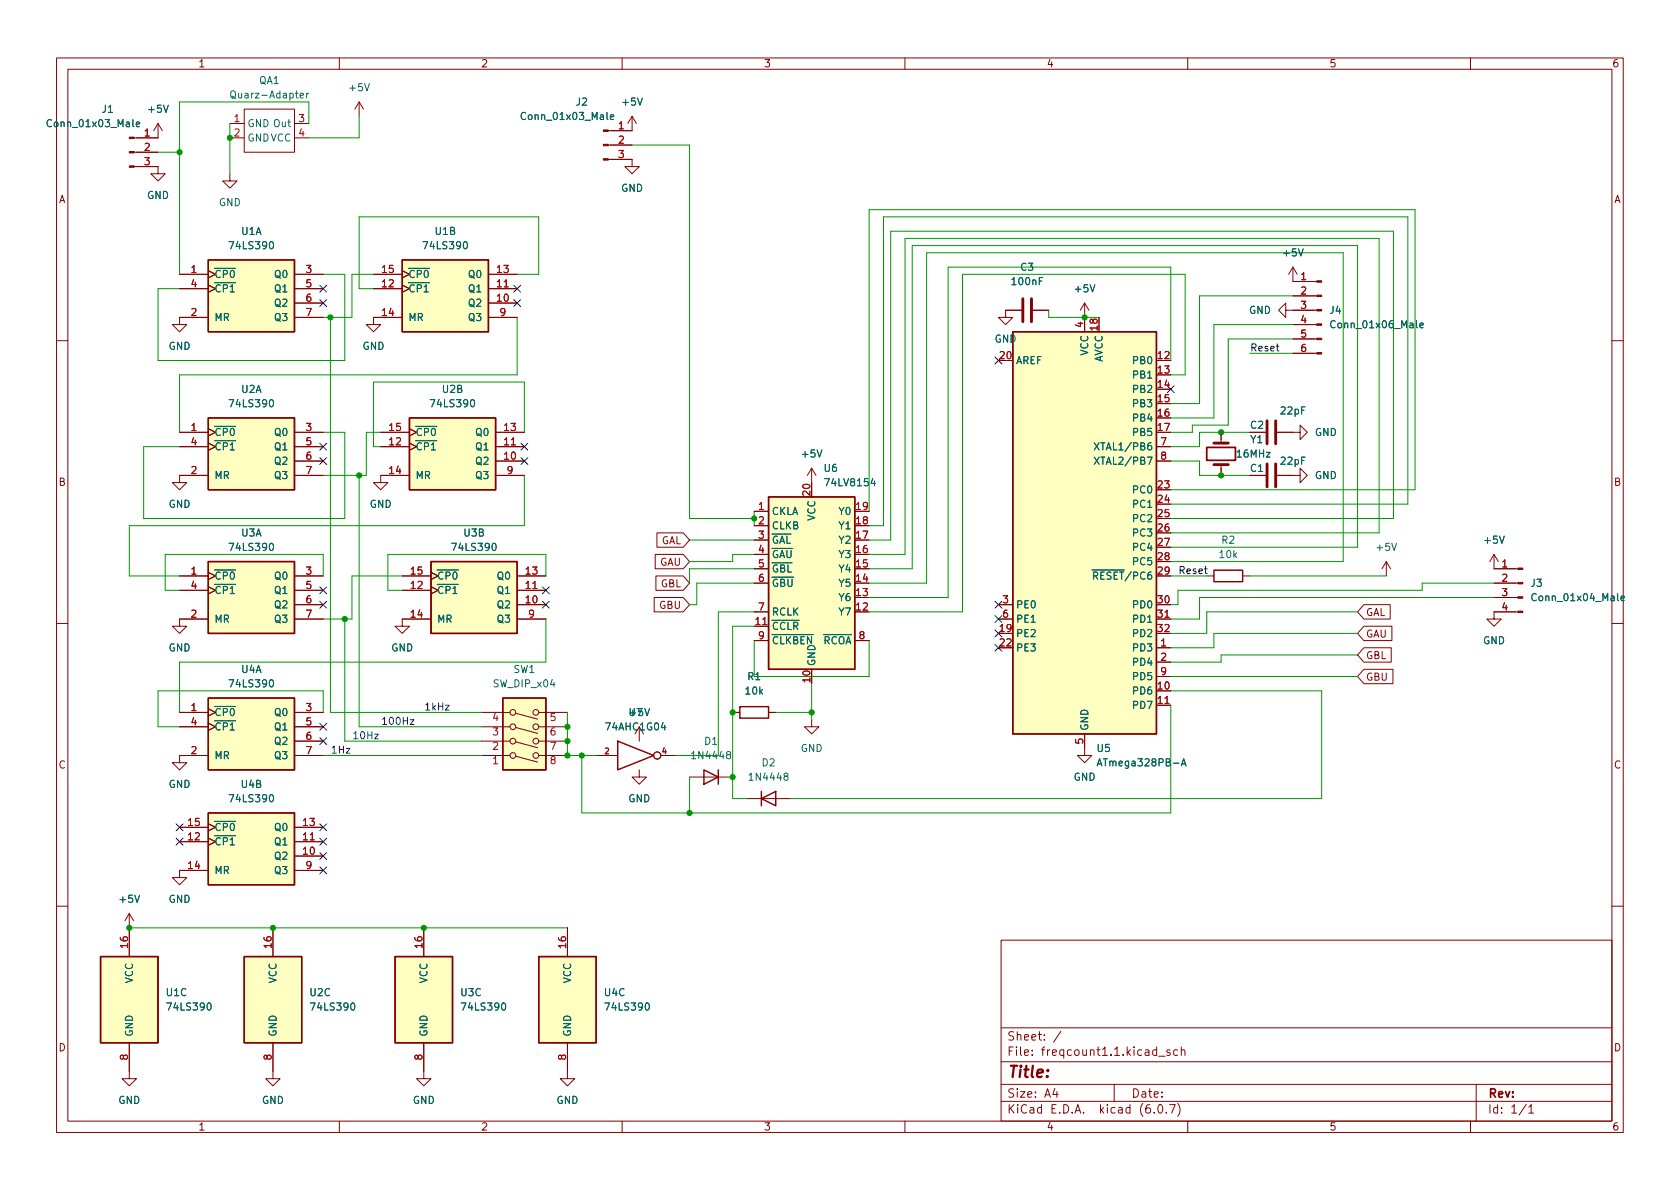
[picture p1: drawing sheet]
<svg xmlns="http://www.w3.org/2000/svg" width="297mm" height="210mm" viewBox="0 0 297 210" stroke-linecap="round" stroke-linejoin="round" font-family="sans-serif">
<g fill="none" stroke="#840000" stroke-width=".18">
<path d="M10 10.2h277v190.1h-277zM12 12.2h273v186.1h-273zM43.2 19.3h8.9v7.6h-8.9zM60 10.2v2M63.5 18l-.8 1.3M63.5 18v2.6M63.5 18l.8 1.3M110 10.2v2M160 10.2v2M210 10.2v2M260 10.2v2M23.7 29.5h4.2v1.2h1.3l-1.3 1.3-1.2-1.3h1.2"/>
<path d="M23.7 26.9h4.2M27.9 21.8l-.7 1.3M27.9 21.8v2.6h-4.2M27.9 21.8l.8 1.3M40.6 30.7v1.3h1.3l-1.3 1.3-1.2-1.3h1.2M40.6 21.8h2.6M40.6 24.4h2.6M52.1 21.8h2.5M52.1 24.4h2.5M107.5 28.2h4.3v1.3h1.2l-1.2 1.2-1.3-1.2h1.3M107.5 25.6h4.3M111.8 20.6v2.5h-4.3"/>
<path d="M111.8 20.6l-.8 1.2M111.8 20.6l.7 1.2M31.7 51h5.1M31.7 48.5h5.1M36.8 56.1h-5.1v1.3h1.3l-1.3 1.3-1.2-1.3h1.2M36.8 47.9l1.3 .6-1.3 .6M36.8 50.4l1.3 .6-1.3 .7M52.1 53.6h5M52.1 51h5M52.1 48.5h5M52.1 56.1h5M66 51h5.1"/>
<path d="M66 48.5h5.1M71.1 56.1h-5.1v1.3h1.3l-1.3 1.3-1.2-1.3h1.2M71.1 50.4l1.3 .6-1.3 .7M71.1 47.9l1.3 .6-1.3 .6M86.4 53.6h5M86.4 51h5M86.4 48.5h5M86.4 56.1h5M180.6 54.9h-2.8v1.2h1.3l-1.3 1.3-1.3-1.3h1.3M182.6 54.9h2.8M191.8 53.6l-.8 1.3M191.8 53.6v5.1"/>
<path d="M191.8 53.6l.7 1.3M227.3 54.9v-1.3l-1.2 1.3 1.2 1.2v-1.2h5.5M228.6 59.9h4.2M228.6 57.4h4.2M228.6 52.3h4.2M228.6 47.2v2.6h4.2M228.6 47.2l-.8 1.3M228.6 47.2l.8 1.3M10 60.2h2M31.7 79h5.1M31.7 76.4h5.1M36.8 75.8l1.3 .6-1.3 .7"/>
<path d="M36.8 78.4l1.3 .6-1.3 .6M52.1 79h5M52.1 76.4h5M67.3 79h5.1M67.3 76.4h5.1M72.4 78.4l1.3 .6-1.3 .6M72.4 75.8l1.3 .6-1.3 .7M87.6 79h5.1M87.6 76.4h5.1M204.5 79h2.5M215.9 76.4v2M225.8 76.4h4.1v-1.2l1.2 1.2-1.2 1.3v-1.3"/>
<path d="M228.6 62.5h4.2M285 60.2h2M36.8 84.1h-5.1v1.2h1.3l-1.3 1.3-1.2-1.3h1.2M52.1 81.5h5M52.1 84.1h5M72.4 84.1h-5.1v1.2h1.3l-1.3 1.3-1.3-1.3h1.3M87.6 81.5h5.1M87.6 84.1h5.1M115.8 98h5l1.1 1.3-1.1 1.3h-5zM116.2 94.2h4.6l1.1 1.3-1.1 1.3h-4.6zM133.3 90.4h2.6M133.3 93h2.6"/>
<path d="M133.3 95.5h2.6M133.3 98h2.6M143.5 82.8l-.8 1.3M143.5 82.8v2.5M143.5 82.8l.8 1.3M204.5 81.5h2.5M215.9 82.2v1.9M221 84.1h2.8M225.8 84.1h4.1v-1.3l1.2 1.3-1.2 1.2v-1.2M245.1 99.3l-.8 1.3M245.1 99.3v2.5M245.1 99.3l.8 1.3"/>
<path d="M264.2 98v2.6h4.2M264.2 98l-.8 1.3M264.2 98l.7 1.3M10 110.2h2M31.7 101.8h5.1M31.7 104.4h5.1M36.8 101.2l1.3 .6-1.3 .7M36.8 103.8l1.3 .6-1.3 .6M36.8 109.5h-5.1v1.2h1.3l-1.3 1.3-1.2-1.3h1.2M52.1 101.8h5M52.1 106.9h5M52.1 104.4h5"/>
<path d="M52.1 109.5h5M71.1 101.8h5.1M71.1 104.4h5.1M76.2 103.8l1.3 .6-1.3 .6M76.2 101.2l1.3 .6-1.3 .7M76.2 109.5h-5.1v1.2h1.3l-1.3 1.3-1.3-1.3h1.3M91.4 101.8h5.1M91.4 106.9h5.1M91.4 104.4h5.1M91.4 109.5h5.1M115.7 105.7h5.1l1.1 1.2-1.1 1.3h-5.1zM116 101.8h4.8l1.1 1.3-1.1 1.3h-4.8z"/>
<path d="M133.3 110.7h2.6M133.3 100.6h2.6M133.3 103.1h2.6M133.3 108.2h2.6M133.3 113.3h2.6M151.1 113.3h2.6M176.5 106.9h2.6M176.5 109.5h2.6M204.5 109.5h2.5M204.5 114.5h2.5M204.5 117.1h2.5M204.5 119.6h2.5"/>
<path d="M213.4 101.8h1.2M219.7 101.8h1.3M241.1 118.4h5.2v2.5h-5.2l-1.1-1.3zM241.1 110.7h5v2.6h-5l-1.1-1.3zM241.1 106.9h4.7v2.6h-4.7l-1.1-1.3zM241.1 114.5h4.9v2.6h-4.9l-1.1-1.3zM264.2 103.1h4.2M264.2 105.7h4.2M268.4 108.2h-4.2v1.3h1.2l-1.2 1.2-1.3-1.2h1.3M285 110.2h2M31.7 128.5h5.1M31.7 126h5.1"/>
<path d="M36.8 125.3l1.3 .7-1.3 .6M36.8 127.9l1.3 .6-1.3 .7M36.8 133.6h-5.1v1.3h1.3l-1.3 1.2-1.2-1.2h1.2M52.1 133.6h5M52.1 131.1h5M52.1 128.5h5M52.1 126h5M85.1 133.6h5.1M85.1 131.1h5.1M85.1 128.5h5.1M85.1 126h5.1M91.2 126.1l3.9 1.1"/>
<path d="M91.2 128.6l3.9 1.1M91.2 131.2l3.9 1M91.2 133.7l3.9 1.1M95.2 133.6h5.1M95.2 131.1h5.1M95.2 128.5h5.1M95.2 126h5.1M105.4 133.6h3.8M113 136.1v1.3h1.3l-1.3 1.3-1.2-1.3h1.2M113 128.5v2.6M116.8 133.6h2.6M121.9 137.4h7.6"/>
<path d="M129.5 126h1.3M135.9 126h1.3M143.5 127.2v1.3h1.3l-1.3 1.3-1.3-1.3h1.3M191.8 129.8v3.8h1.2l-1.2 1.3-1.3-1.3h1.3M204.5 124.7h2.5M31.7 148.8h5.1M31.7 146.3h5.1M36.8 153.9h-5.1v1.3h1.3l-1.3 1.3-1.2-1.3h1.2M36.8 148.2l1.3 .6-1.3 .7M36.8 145.7l1.3 .6-1.3 .6M52.1 151.4h5M52.1 148.8h5"/>
<path d="M52.1 146.3h5M52.1 153.9h5M132.1 141.2h7.6M10 160.2h2M22.9 161.5v7.7M22.9 161.5l-.8 1.3M22.9 161.5l.7 1.3M48.3 164.1v5.1M74.9 164.1v5.1M100.3 164.1v5.1M177 166.3h108v32h-108zM285 160.2h2"/>
<path d="M22.9 184.4v6.3h1.2l-1.2 1.3-1.3-1.3h1.3M48.3 184.4v6.3h1.2l-1.2 1.3-1.3-1.3h1.3M60 198.3v2M74.9 184.4v6.3h1.3l-1.3 1.3-1.2-1.3h1.2M100.3 184.4v6.3h1.3l-1.3 1.3-1.2-1.3h1.2M110 198.3v2M160 198.3v2M177 194.8h108M177 191.8h108M177 187.8h108M177 181.8h108M186.5 192.5l-.4 1h1"/>
<path d="M186.9 193v1M187.6 182.4l-1.3 1.9M197 191.8v3M204.1 196.7v.1M204.9 186.8h1.1M204.9 195.4l.2-.1a.81 .81 0 0 1 .6 .7 .81 .81 0 0 1-.3 .8h-.2a.81 .81 0 0 1-.6-.6 .81 .81 0 0 1 .3-.8zM206.2 196.7v.1M206.8 195.3h1l-.7 1.5M206.9 185.7l-.4-.1-.2 .2 .1 .3 .5 .1v.4h-.6M208.2 195.1a1.72 1.72 0 0 1 0 2.3M208.2 185.7l-.4-.1-.3 .3v.4l.1 .3h.6M208.9 185.8l.2-.2 .3 .1 .1 .9"/>
<path d="M208.9 185.1v1.5M210 198.3v2M260 198.3v2M261 191.8v6.5M269.9 195.3l-1.3 1.9M270.3 195.8l.4-.5v1.5M270.3 196.8h.9"/>
<circle cx="90.7" cy="126" r=".51"/>
<circle cx="90.7" cy="131.1" r=".51"/>
<circle cx="90.7" cy="128.5" r=".51"/>
<circle cx="90.7" cy="133.6" r=".51"/>
<circle cx="94.7" cy="126" r=".51"/>
<circle cx="94.7" cy="128.5" r=".51"/>
<circle cx="94.7" cy="131.1" r=".51"/>
<circle cx="94.7" cy="133.6" r=".51"/>
<circle cx="116.2" cy="133.6" r=".63"/>
</g>
<g fill="none" stroke="#840000" stroke-width=".25">
<path d="M36.8 46h15.3v12.7h-15.3zM71.1 46h15.3v12.7h-15.3zM179.1 58.7h25.4v71.1h-25.4zM36.8 73.9h15.3v12.7h-15.3zM72.4 73.9h15.2v12.7h-15.2zM36.8 99.3h15.3v12.7h-15.3zM76.2 99.3h15.2v12.7h-15.2zM135.9 87.9h15.2v30.5h-15.2zM214.6 100.8h5.1v2.1h-5.1zM36.8 123.4h15.3v12.7h-15.3zM88.9 123.4h7.6v12.7h-7.6zM109.2 131.1l6.4 2.5-6.4 2.5z"/>
<path d="M124.5 136.1l2.5 1.3-2.5 1.3zM127 136.1v2.6M130.8 125h5.1v2h-5.1zM134.6 139.9v2.6M36.8 143.8h15.3v12.7h-15.3zM134.6 141.2l2.6-1.3v2.6zM17.8 169.2h10.1v15.2h-10.1zM43.2 169.2h10.1v15.2h-10.1zM69.8 169.2h10.2v15.2h-10.2zM95.2 169.2h10.2v15.2h-10.2z"/>
</g>
<g fill="#ffffc2" stroke="#ffffc2" stroke-width=".18">
<path d="M76.2 99.3h15.2v12.7h-15.2z"/>
<path d="M36.8 99.3h15.3v12.7h-15.3z"/>
<path d="M43.2 169.2h10.1v15.2h-10.1z"/>
<path d="M71.1 46h15.3v12.7h-15.3z"/>
<path d="M17.8 169.2h10.1v15.2h-10.1z"/>
<path d="M135.9 87.9h15.2v30.5h-15.2z"/>
<path d="M72.4 73.9h15.2v12.7h-15.2z"/>
<path d="M95.2 169.2h10.2v15.2h-10.2z"/>
<path d="M69.8 169.2h10.2v15.2h-10.2z"/>
<path d="M36.8 46h15.3v12.7h-15.3z"/>
<path d="M36.8 73.9h15.3v12.7h-15.3z"/>
<path d="M88.9 123.4h7.6v12.7h-7.6z"/>
<path d="M179.1 58.7h25.4v71.1h-25.4z"/>
<path d="M36.8 123.4h15.3v12.7h-15.3z"/>
<path d="M36.8 143.8h15.3v12.7h-15.3z"/>
</g>
<path d="M213.4 79.1h5v2.3h-5z" fill="none" stroke="#840000" stroke-width=".3"/>
<path d="M180.8 52.8v4.1M182.4 52.8v4.1M214.6 78.4h2.6M224 74.4v4.1M225.6 74.4v4.1M214.6 82.2h2.6M224 82v4.1M225.6 82v4.1" fill="none" stroke="#840000" stroke-width=".51"/>
<g fill="none" stroke="#006464" stroke-width=".18">
<path d="M41 16.1h.1a.43 .43 0 0 1 .5 .4v.4a.42 .42 0 0 1-.4 .5 .42 .42 0 0 1-.4-.5v-.4zM54.2 16.5v.8M54.6 16.5l-.4 .2M24.1 22l.6-.1-.1-.3h-.3l-.2 .1 .1 .7h.4M107.9 20.7l.6-.1v-.2l-.4-.1-.2 .2 .1 .6h.5M251.1 57.5l.6-.1-.1-.2-.4-.1-.1 .2v.6h.5M193.5 78.3l.8 1.3M194.3 78.3l-.8 1.3M193.5 80.8l.8 1.3M194.3 80.8l-.8 1.3M286.6 105.8l.6-.1v-.3h-.4l-.2 .2 .1 .6h.5M194 135.4l.4-1.2 .4 1.2"/>
<path d="M194.1 135.1h.6M208.9 135.4l.4-1.2 .4 1.2M209 135.1h.6"/>
</g>
<g fill="#840000" stroke="#840000" stroke-width=".18">
<path d="M22.9 29.3h.8v.3h-.8z"/>
<path d="M22.9 26.8h.8v.2h-.8z"/>
<path d="M22.9 24.3h.8v.2h-.8z"/>
<path d="M106.7 28.1h.8v.2h-.8z"/>
<path d="M106.7 25.5h.8v.3h-.8z"/>
<path d="M106.7 23h.8v.2h-.8z"/>
<path d="M232.8 62.4h.9v.2h-.9z"/>
<path d="M232.8 59.8h.9v.3h-.9z"/>
<path d="M232.8 57.3h.9v.2h-.9z"/>
<path d="M232.8 54.7h.9v.3h-.9z"/>
<path d="M232.8 52.2h.9v.2h-.9z"/>
<path d="M232.8 49.7h.9v.2h-.9z"/>
<path d="M268.4 108.1h.8v.2h-.8z"/>
<path d="M268.4 105.5h.8v.3h-.8z"/>
<path d="M268.4 103h.8v.2h-.8z"/>
<path d="M268.4 100.5h.8v.2h-.8z"/>
</g>
<path d="M72.5 127.3h.7l-.7 .8h.7" fill="none" stroke="#0000c2" stroke-width=".18"/>
<g fill="none" stroke="#009600" stroke-width=".18">
<path d="M27.9 26.9h3.8M40.6 21.8v8.9M54.6 21.8v-3.8h-22.9v30.5M63.5 20.6v3.8h-8.9M111.8 25.6h10.1v66.1h11.4M57.1 48.5h3.9v15.2h-33.1v-12.7h3.8M58.4 56.1v69.9h26.7M66 48.5h-3.8v7.6h-5.1M91.4 48.5h3.8v-10.2h-31.7v12.7h2.5M91.4 56.1v10.2h-59.7v10.1M185.4 54.9v1.2h8.9M228.6 59.9h-11.4v15.3h-6.4v1.2h-3.8"/>
<path d="M228.6 52.3h-16.5v19.1h-5.1M228.6 57.4h-14v16.5h-7.6M57.1 76.4h3.9v15.3h-35.6v-12.7h6.3M67.3 76.4h-2.5v7.7h-7.7M92.7 76.4v-8.8h-26.7v11.4h1.3M207 66.3h2.5v-17.8h-39.3v59.7h-16.5M207 63.7v-16.5h-39.4v58.5h-13.9M221 76.4h-8.9v2.6h-5.1M221 62.5h7.6M63.5 84.1v44.4h21.6M92.7 84.1v8.9h-69.8v8.8h8.8M121.9 95.5h11.4"/>
<path d="M133.3 98h-3.8v1.3h-7.6M133.3 90.4v2.6M207 81.5h5.1v2.6h8.9M207 94.2h36.8v-52h-83.8v55.8h-6.3M207 89.1h41.9v-50.8h-92.7v54.7h-2.5M207 91.7h39.4v-50.8h-88.9v54.6h-3.8M207 99.3h30.5v-54.6h-73.7v58.4h-10.1M207 86.6h43.2v-49.5h-96.5v53.3M207 96.8h33v-53.4h-78.7v57.2h-7.6M57.1 101.8v-3.8h-27.9v6.4h2.5M61 109.5v21.6h24.1M71.1 101.8h-8.9v7.7h-5.1"/>
<path d="M96.5 101.8v-3.8h-27.9v6.4h2.5M96.5 109.5v7.6h-64.8v8.9M133.3 108.2h-6.3v25.4h-7.6M133.3 100.6h-11.4v2.5M133.3 110.7h-3.8v30.5h2.6M133.3 103.1h-10.1v3.8h-1.3M133.3 113.3v6.3h20.4v-6.3M207 101.8h6.4M207 119.6h33M221 101.8h24.1M240 115.8h-24.1v1.3h-8.9M240 108.2h-26.6v3.8h-6.4"/>
<path d="M240 112h-25.4v2.5h-7.6M264.2 105.7h-52.1v3.8h-5.1M264.2 103.1h-12.7v1.3h-43.2v2.5h-1.3M57.1 126v-3.8h-29.2v6.3h3.8M57.1 133.6h28M100.3 126v7.6h5.1M121.9 137.4v6.4M137.2 126h6.3M143.5 120.9v6.3M207 122.2h26.7v19h-94M207 124.7v19.1h-104.1v-10.2M22.9 164.1h77.4"/>
</g>
<g fill="none" stroke="#000084" stroke-width=".18">
<path d="M56.5 53l1.3 1.2M56.5 50.4l1.3 1.3M57.8 53l-1.3 1.2M57.8 50.4l-1.3 1.3M90.8 53l1.2 1.2M90.8 50.4l1.2 1.3M92 53l-1.2 1.2M92 50.4l-1.2 1.3M56.5 78.4l1.3 1.2M57.8 78.4l-1.3 1.2M92.1 78.4l1.2 1.2M93.3 78.4l-1.2 1.2"/>
<path d="M175.9 63.1l1.2 1.3M177.1 63.1l-1.2 1.3M206.4 68.2l1.2 1.2M207.6 68.2l-1.2 1.2M56.5 80.9l1.3 1.2M57.8 80.9l-1.3 1.2M92.1 80.9l1.2 1.2M93.3 80.9l-1.2 1.2M56.5 103.8l1.3 1.2M56.5 106.3l1.3 1.2M57.8 103.8l-1.3 1.2M57.8 106.3l-1.3 1.2"/>
<path d="M95.9 103.8l1.2 1.2M95.9 106.3l1.2 1.2M97.1 103.8l-1.2 1.2M97.1 106.3l-1.2 1.2M175.9 108.9l1.2 1.2M175.9 111.4l1.2 1.2M175.9 106.3l1.2 1.2M175.9 113.9l1.2 1.3M177.1 108.9l-1.2 1.2M177.1 111.4l-1.2 1.2M177.1 106.3l-1.2 1.2M177.1 113.9l-1.2 1.3"/>
<path d="M56.5 127.9l1.3 1.2M56.5 130.4l1.3 1.3M57.8 127.9l-1.3 1.2M57.8 130.4l-1.3 1.3M31.1 145.7l1.3 1.2M31.1 148.2l1.3 1.2M32.4 145.7l-1.3 1.2M32.4 148.2l-1.3 1.2M56.5 145.7l1.3 1.2M56.5 153.3l1.3 1.2M56.5 150.8l1.3 1.2M56.5 148.2l1.3 1.2"/>
<path d="M57.8 145.7l-1.3 1.2M57.8 153.3l-1.3 1.2M57.8 150.8l-1.3 1.2M57.8 148.2l-1.3 1.2"/>
</g>
<g fill="#009600" stroke="#009600" stroke-width=".18">
<circle cx="100.3" cy="128.5" r=".46"/>
<circle cx="63.5" cy="84.1" r=".46"/>
<circle cx="61" cy="109.5" r=".46"/>
<circle cx="58.4" cy="56.1" r=".46"/>
<circle cx="40.6" cy="24.4" r=".46"/>
<circle cx="31.7" cy="26.9" r=".46"/>
<circle cx="100.3" cy="131.1" r=".46"/>
<circle cx="102.9" cy="133.6" r=".46"/>
<circle cx="100.3" cy="133.6" r=".46"/>
<circle cx="74.9" cy="164.1" r=".46"/>
<circle cx="48.3" cy="164.1" r=".46"/>
<circle cx="22.9" cy="164.1" r=".46"/>
<circle cx="191.8" cy="56.1" r=".46"/>
<circle cx="133.3" cy="91.7" r=".46"/>
<circle cx="143.5" cy="126" r=".46"/>
<circle cx="129.5" cy="137.4" r=".46"/>
<circle cx="129.5" cy="126" r=".46"/>
<circle cx="121.9" cy="143.8" r=".46"/>
<circle cx="215.9" cy="76.4" r=".46"/>
<circle cx="215.9" cy="84.1" r=".46"/>
</g>
<text font-size="2.8" fill="#840000" x="178" y="190.6">Title:</text>
<g font-size="2.1" fill="#840000">
<text x="178" y="184">Sheet: /</text>
<text x="178" y="186.7">File: freqcount1.1.kicad_sch</text>
<text x="178" y="196.9">KiCad E.D.A. kicad (6.0.7)</text>
<text x="178" y="194.1">Size: A4</text>
<text x="200" y="194.1">Date:</text>
<text x="263" y="194.1">Rev:</text>
<text x="263" y="196.9">Id: 1/1</text>
</g>
<g font-size="1.8" fill="#840000">
<text x="35" y="11.9">1</text>
<text x="85" y="11.9">2</text>
<text x="135" y="11.9">3</text>
<text x="185" y="11.9">4</text>
<text x="235" y="11.9">5</text>
<text x="285" y="11.9">6</text>
<text x="10.3" y="35.9">A</text>
<text x="285.3" y="35.9">A</text>
<text x="221.1" y="75.8">C2</text>
<text x="10.3" y="85.9">B</text>
<text x="285.3" y="85.9">B</text>
<text x="116.6" y="100">GAU</text>
<text x="116.8" y="96.2">GAL</text>
<text x="116.6" y="107.7">GBU</text>
<text x="116.8" y="103.8">GBL</text>
<text x="241.5" y="112.7">GAU</text>
<text x="241.5" y="108.9">GAL</text>
<text x="241.5" y="116.5">GBL</text>
<text x="241.5" y="120.4">GBU</text>
<text x="10.3" y="135.9">C</text>
<text x="285.3" y="135.9">C</text>
<text x="10.3" y="185.9">D</text>
<text x="285.3" y="185.9">D</text>
<text x="35" y="199.9">1</text>
<text x="85" y="199.9">2</text>
<text x="135" y="199.9">3</text>
<text x="185" y="199.9">4</text>
<text x="235" y="199.9">5</text>
<text x="285" y="199.9">6</text>
</g>
<g font-size="1.8" fill="#006464">
<text x="41.5" y="17.4">Quarz-Adapter</text>
<text x="45.8" y="14.9">QA1</text>
<text x="61.9" y="16.1">+5V</text>
<text x="8.8" y="22.5">Conn_01x03_Male</text>
<text x="18.1" y="19.9">J1</text>
<text x="26.3" y="19.9">+5V</text>
<text x="43.7" y="22.5">GND Out</text>
<text x="92.7" y="21.2">Conn_01x03_Male</text>
<text x="101.9" y="18.7">J2</text>
<text x="110.2" y="18.7">+5V</text>
<text x="43.7" y="25">GNDVCC</text>
<text x="26" y="35.2">GND</text>
<text x="109.8" y="33.9">GND</text>
<text x="38.7" y="36.4">GND</text>
<text x="42.7" y="41.5">U1A</text>
<text x="77" y="41.5">U1B</text>
<text x="40.9" y="44.1">74LS390</text>
<text x="75.2" y="44.1">74LS390</text>
<text x="180.5" y="47.9">C3</text>
<text x="227" y="45.3">+5V</text>
<text x="37.8" y="49.1">~{CP0}</text>
<text x="37.8" y="51.7">~{CP1}</text>
<text x="48.7" y="49.1">Q0</text>
<text x="48.7" y="51.7">Q1</text>
<text x="72.1" y="51.7">~{CP1}</text>
<text x="72.1" y="49.1">~{CP0}</text>
<text x="83" y="51.7">Q1</text>
<text x="83" y="49.1">Q0</text>
<text x="179.1" y="50.4">100nF</text>
<text x="190.2" y="51.7">+5V</text>
<text x="37.8" y="56.8">MR</text>
<text x="48.7" y="54.2">Q2</text>
<text x="48.7" y="56.8">Q3</text>
<text x="72.1" y="56.8">MR</text>
<text x="83" y="54.2">Q2</text>
<text x="83" y="56.8">Q3</text>
<text x="220.8" y="55.5">GND</text>
<text x="235.1" y="55.5">J4</text>
<text x="235.8" y="58">Conn_01x06_Male</text>
<text x="29.8" y="61.8">GND</text>
<text x="64.1" y="61.8">GND</text>
<text x="175.8" y="60.6">GND</text>
<text x="179.6" y="64.4">AREF</text>
<text x="192.4" y="62.9" transform="rotate(-90 192.4 62.9)">VCC</text>
<text x="194.9" y="64.2" transform="rotate(-90 194.9 64.2)">AVCC</text>
<text x="200.5" y="64.4">PB0</text>
<text x="42.7" y="69.5">U2A</text>
<text x="78.2" y="69.5">U2B</text>
<text x="200.5" y="66.9">PB1</text>
<text x="200.5" y="69.5">PB2</text>
<text x="37.8" y="77.1">~{CP0}</text>
<text x="40.9" y="72">74LS390</text>
<text x="48.7" y="77.1">Q0</text>
<text x="73.4" y="77.1">~{CP0}</text>
<text x="76.4" y="72">74LS390</text>
<text x="84.3" y="77.1">Q0</text>
<text x="200.5" y="72">PB3</text>
<text x="200.5" y="74.5">PB4</text>
<text x="200.5" y="77.1">PB5</text>
<text x="226.5" y="73.3">22pF</text>
<text x="232.5" y="77.1">GND</text>
<text x="37.8" y="79.6">~{CP1}</text>
<text x="48.7" y="79.6">Q1</text>
<text x="48.7" y="82.2">Q2</text>
<text x="73.4" y="79.6">~{CP1}</text>
<text x="84.3" y="82.2">Q2</text>
<text x="84.3" y="79.6">Q1</text>
<text x="141.9" y="80.9">+5V</text>
<text x="145.7" y="83.4">U6</text>
<text x="194.4" y="79.6">XTAL1/PB6</text>
<text x="194.4" y="82.2">XTAL2/PB7</text>
<text x="218.8" y="80.9">16MHz</text>
<text x="221.1" y="83.4">C1</text>
<text x="221.1" y="78.4">Y1</text>
<text x="226.5" y="82.2">22pF</text>
<text x="29.8" y="89.8">GND</text>
<text x="37.8" y="84.7">MR</text>
<text x="48.7" y="84.7">Q3</text>
<text x="65.3" y="89.8">GND</text>
<text x="73.4" y="84.7">MR</text>
<text x="84.3" y="84.7">Q3</text>
<text x="146.2" y="86">74LV8154</text>
<text x="200.5" y="87.2">PC0</text>
<text x="200.5" y="89.8">PC1</text>
<text x="232.5" y="84.7">GND</text>
<text x="42.7" y="94.9">U3A</text>
<text x="82.1" y="94.9">U3B</text>
<text x="136.4" y="91.1">CKLA</text>
<text x="136.4" y="93.6">CLKB</text>
<text x="144.1" y="92.1" transform="rotate(-90 144.1 92.1)">VCC</text>
<text x="148.5" y="93.6">Y1</text>
<text x="148.5" y="91.1">Y0</text>
<text x="200.5" y="92.3">PC2</text>
<text x="200.5" y="94.9">PC3</text>
<text x="40.9" y="97.4">74LS390</text>
<text x="80.2" y="97.4">74LS390</text>
<text x="136.4" y="96.1">~{GAL}</text>
<text x="136.4" y="98.7">~{GAU}</text>
<text x="136.4" y="101.2">~{GBL}</text>
<text x="148.5" y="101.2">Y4</text>
<text x="148.5" y="98.7">Y3</text>
<text x="148.5" y="96.1">Y2</text>
<text x="200.5" y="97.4">PC4</text>
<text x="200.5" y="99.9">PC5</text>
<text x="215.7" y="98.7">10k</text>
<text x="216" y="96.1">R2</text>
<text x="243.5" y="97.4">+5V</text>
<text x="262.6" y="96.1">+5V</text>
<text x="37.8" y="102.5">~{CP0}</text>
<text x="37.8" y="105">~{CP1}</text>
<text x="48.7" y="102.5">Q0</text>
<text x="48.7" y="105">Q1</text>
<text x="48.7" y="107.6">Q2</text>
<text x="77.2" y="105">~{CP1}</text>
<text x="77.2" y="102.5">~{CP0}</text>
<text x="88.1" y="107.6">Q2</text>
<text x="88.1" y="105">Q1</text>
<text x="88.1" y="102.5">Q0</text>
<text x="136.4" y="103.8">~{GBU}</text>
<text x="148.5" y="106.3">Y6</text>
<text x="148.5" y="103.8">Y5</text>
<text x="179.6" y="107.6">PE0</text>
<text x="192.8" y="102.5">~{RESET}/PC6</text>
<text x="200.5" y="107.6">PD0</text>
<text x="270.7" y="103.8">J3</text>
<text x="271.4" y="106.3">Conn_01x04_Male</text>
<text x="37.8" y="110.1">MR</text>
<text x="48.7" y="110.1">Q3</text>
<text x="77.2" y="110.1">MR</text>
<text x="88.1" y="110.1">Q3</text>
<text x="136.4" y="111.4">~{CCLR}</text>
<text x="136.4" y="108.8">RCLK</text>
<text x="136.4" y="113.9">~{CLKBEN}</text>
<text x="144" y="113.9">~{RCOA}</text>
<text x="148.5" y="108.8">Y7</text>
<text x="179.6" y="112.6">PE2</text>
<text x="179.6" y="110.1">PE1</text>
<text x="200.5" y="110.1">PD1</text>
<text x="200.5" y="112.6">PD2</text>
<text x="262.2" y="113.9">GND</text>
<text x="29.8" y="115.2">GND</text>
<text x="42.7" y="119">U4A</text>
<text x="69.2" y="115.2">GND</text>
<text x="90.8" y="119">SW1</text>
<text x="144.1" y="117.9" transform="rotate(-90 144.1 117.9)">GND</text>
<text x="179.6" y="115.2">PE3</text>
<text x="200.5" y="115.2">PD3</text>
<text x="200.5" y="117.7">PD4</text>
<text x="40.9" y="121.5">74LS390</text>
<text x="87.4" y="121.5">SW_DIP_x04</text>
<text x="131.9" y="122.8">10k</text>
<text x="132.2" y="120.3">R1</text>
<text x="200.5" y="122.8">PD6</text>
<text x="200.5" y="125.3">PD7</text>
<text x="200.5" y="120.3">PD5</text>
<text x="37.8" y="126.6">~{CP0}</text>
<text x="37.8" y="129.2">~{CP1}</text>
<text x="48.7" y="126.6">Q0</text>
<text x="48.7" y="129.2">Q1</text>
<text x="48.7" y="131.7">Q2</text>
<text x="107.3" y="129.2">74AHC1G04</text>
<text x="111.3" y="126.6">U7</text>
<text x="111.4" y="126.6">+5V</text>
<text x="124.6" y="131.7">D1</text>
<text x="192.4" y="129.3" transform="rotate(-90 192.4 129.3)">GND</text>
<text x="37.8" y="134.2">MR</text>
<text x="48.7" y="134.2">Q3</text>
<text x="122.6" y="134.2">1N4448</text>
<text x="134.8" y="135.5">D2</text>
<text x="141.5" y="133">GND</text>
<text x="194" y="133">U5</text>
<text x="194.7" y="135.5">ATmega328PB-A</text>
<text x="29.8" y="139.3">GND</text>
<text x="40.9" y="141.9">74LS390</text>
<text x="42.7" y="139.3">U4B</text>
<text x="111.1" y="141.9">GND</text>
<text x="132.8" y="138">1N4448</text>
<text x="189.8" y="138">GND</text>
<text x="37.8" y="149.5">~{CP1}</text>
<text x="37.8" y="146.9">~{CP0}</text>
<text x="48.7" y="149.5">Q1</text>
<text x="48.7" y="146.9">Q0</text>
<text x="37.8" y="154.6">MR</text>
<text x="48.7" y="152">Q2</text>
<text x="48.7" y="154.6">Q3</text>
<text x="21.3" y="159.6">+5V</text>
<text x="29.8" y="159.6">GND</text>
<text x="23.5" y="173.9" transform="rotate(-90 23.5 173.9)">VCC</text>
<text x="48.9" y="173.9" transform="rotate(-90 48.9 173.9)">VCC</text>
<text x="75.6" y="173.9" transform="rotate(-90 75.6 173.9)">VCC</text>
<text x="101" y="173.9" transform="rotate(-90 101 173.9)">VCC</text>
<text x="29.4" y="176.1">U1C</text>
<text x="29.8" y="178.7">74LS390</text>
<text x="54.8" y="176.1">U2C</text>
<text x="55.2" y="178.7">74LS390</text>
<text x="81.5" y="176.1">U3C</text>
<text x="81.9" y="178.7">74LS390</text>
<text x="106.9" y="176.1">U4C</text>
<text x="107.3" y="178.7">74LS390</text>
<text x="23.5" y="183.4" transform="rotate(-90 23.5 183.4)">GND</text>
<text x="48.9" y="183.4" transform="rotate(-90 48.9 183.4)">GND</text>
<text x="75.6" y="183.4" transform="rotate(-90 75.6 183.4)">GND</text>
<text x="101" y="183.4" transform="rotate(-90 101 183.4)">GND</text>
<text x="20.9" y="195.2">GND</text>
<text x="46.3" y="195.2">GND</text>
<text x="73" y="195.2">GND</text>
<text x="98.4" y="195.2">GND</text>
</g>
<g font-size="1.8" fill="#a90000">
<text x="41.4" y="21.6">1</text>
<text x="52.8" y="21.6">3</text>
<text x="109.4" y="22.9">1</text>
<text x="25.5" y="24.1">1</text>
<text x="25.5" y="26.7">2</text>
<text x="25.5" y="29.2">3</text>
<text x="41.4" y="24.1">2</text>
<text x="52.8" y="24.1">4</text>
<text x="109.4" y="25.4">2</text>
<text x="109.4" y="27.9">3</text>
<text x="33.8" y="48.3">1</text>
<text x="33.8" y="50.8">4</text>
<text x="54.1" y="48.3">3</text>
<text x="54.1" y="50.8">5</text>
<text x="54.1" y="53.3">6</text>
<text x="67.6" y="50.8">12</text>
<text x="67.6" y="48.3">15</text>
<text x="87.9" y="53.3">10</text>
<text x="87.9" y="50.8">11</text>
<text x="87.9" y="48.3">13</text>
<text x="230" y="49.5">1</text>
<text x="230" y="52.1">2</text>
<text x="33.8" y="55.9">2</text>
<text x="54.1" y="55.9">7</text>
<text x="67.6" y="55.9">14</text>
<text x="88.4" y="55.9">9</text>
<text x="191.5" y="57.9" transform="rotate(-90 191.5 57.9)">4</text>
<text x="194.1" y="58.4" transform="rotate(-90 194.1 58.4)">18</text>
<text x="230" y="54.6">3</text>
<text x="230" y="57.1">4</text>
<text x="230" y="59.7">5</text>
<text x="176.8" y="63.5">20</text>
<text x="204.8" y="63.5">12</text>
<text x="230" y="62.2">6</text>
<text x="204.8" y="66">13</text>
<text x="204.8" y="68.6">14</text>
<text x="204.8" y="71.1">15</text>
<text x="33.8" y="76.2">1</text>
<text x="54.1" y="76.2">3</text>
<text x="68.9" y="76.2">15</text>
<text x="89.2" y="76.2">13</text>
<text x="204.8" y="73.7">16</text>
<text x="204.8" y="76.2">17</text>
<text x="33.8" y="83.8">2</text>
<text x="33.8" y="78.7">4</text>
<text x="54.1" y="78.7">5</text>
<text x="54.1" y="81.3">6</text>
<text x="54.1" y="83.8">7</text>
<text x="68.9" y="78.7">12</text>
<text x="68.9" y="83.8">14</text>
<text x="89.2" y="81.3">10</text>
<text x="89.2" y="78.7">11</text>
<text x="89.7" y="83.8">9</text>
<text x="205.2" y="78.7">7</text>
<text x="205.2" y="81.3">8</text>
<text x="143.3" y="87.6" transform="rotate(-90 143.3 87.6)">20</text>
<text x="204.8" y="86.4">23</text>
<text x="204.8" y="88.9">24</text>
<text x="134.1" y="90.2">1</text>
<text x="134.1" y="92.7">2</text>
<text x="134.1" y="95.2">3</text>
<text x="151.4" y="95.2">17</text>
<text x="151.4" y="92.7">18</text>
<text x="151.4" y="90.2">19</text>
<text x="204.8" y="91.4">25</text>
<text x="204.8" y="94">26</text>
<text x="33.8" y="101.6">1</text>
<text x="54.1" y="101.6">3</text>
<text x="72.7" y="101.6">15</text>
<text x="93" y="101.6">13</text>
<text x="134.1" y="97.8">4</text>
<text x="134.1" y="100.3">5</text>
<text x="151.4" y="100.3">15</text>
<text x="151.4" y="97.8">16</text>
<text x="204.8" y="96.5">27</text>
<text x="204.8" y="99.1">28</text>
<text x="204.8" y="101.6">29</text>
<text x="265.6" y="100.3">1</text>
<text x="33.8" y="104.1">4</text>
<text x="54.1" y="104.1">5</text>
<text x="54.1" y="106.7">6</text>
<text x="72.7" y="104.1">12</text>
<text x="93" y="106.7">10</text>
<text x="93" y="104.1">11</text>
<text x="134.1" y="102.9">6</text>
<text x="134.1" y="107.9">7</text>
<text x="151.4" y="107.9">12</text>
<text x="151.4" y="105.4">13</text>
<text x="151.4" y="102.9">14</text>
<text x="177.3" y="106.7">3</text>
<text x="204.8" y="106.7">30</text>
<text x="265.6" y="102.9">2</text>
<text x="265.6" y="105.4">3</text>
<text x="265.6" y="107.9">4</text>
<text x="33.8" y="109.2">2</text>
<text x="54.1" y="109.2">7</text>
<text x="72.7" y="109.2">14</text>
<text x="93.5" y="109.2">9</text>
<text x="133.6" y="110.5">11</text>
<text x="134.1" y="113">9</text>
<text x="151.9" y="113">8</text>
<text x="176.8" y="111.8">19</text>
<text x="177.3" y="109.2">6</text>
<text x="204.8" y="109.2">31</text>
<text x="204.8" y="111.8">32</text>
<text x="176.8" y="114.3">22</text>
<text x="205.2" y="114.3">1</text>
<text x="205.2" y="116.8">2</text>
<text x="205.2" y="119.4">9</text>
<text x="33.8" y="125.7">1</text>
<text x="54.1" y="125.7">3</text>
<text x="143.3" y="120.6" transform="rotate(-90 143.3 120.6)">10</text>
<text x="204.8" y="121.9">10</text>
<text x="204.8" y="124.5">11</text>
<text x="33.8" y="128.3">4</text>
<text x="54.1" y="128.3">5</text>
<text x="54.1" y="130.8">6</text>
<text x="87.1" y="130">3</text>
<text x="87.1" y="127.5">4</text>
<text x="97.3" y="127.5">5</text>
<text x="97.3" y="130">6</text>
<text x="191.5" y="131.6" transform="rotate(-90 191.5 131.6)">5</text>
<text x="33.8" y="133.3">2</text>
<text x="54.1" y="133.3">7</text>
<text x="87.1" y="135.1">1</text>
<text x="87.1" y="132.6">2</text>
<text x="97.3" y="132.6">7</text>
<text x="97.3" y="135.1">8</text>
<text x="33.3" y="148.6">12</text>
<text x="33.3" y="146">15</text>
<text x="53.6" y="148.6">11</text>
<text x="53.6" y="146">13</text>
<text x="33.3" y="153.7">14</text>
<text x="53.6" y="151.1">10</text>
<text x="54.1" y="153.7">9</text>
<text x="22.6" y="167.6" transform="rotate(-90 22.6 167.6)">16</text>
<text x="48" y="167.6" transform="rotate(-90 48 167.6)">16</text>
<text x="74.7" y="167.6" transform="rotate(-90 74.7 167.6)">16</text>
<text x="100.1" y="167.6" transform="rotate(-90 100.1 167.6)">16</text>
<text x="22.6" y="187.4" transform="rotate(-90 22.6 187.4)">8</text>
<text x="48" y="187.4" transform="rotate(-90 48 187.4)">8</text>
<text x="74.7" y="187.4" transform="rotate(-90 74.7 187.4)">8</text>
<text x="100.1" y="187.4" transform="rotate(-90 100.1 187.4)">8</text>
</g>
<g font-size="1.8" fill="#0f0f0f">
<text x="221" y="62.1">Reset</text>
<text x="208.3" y="101.5">Reset</text>
</g>
<g font-size="1.8" fill="#0000c2">
<text x="74.9" y="125.6">1kHz</text>
<text x="62.2" y="130.7">10Hz</text>
<text x="67.3" y="128.2">100Hz</text>
<text x="58.4" y="133.2">1Hz</text>
</g>
<g font-size="1.4" fill="#a90000">
<text x="106.9" y="133.3">2</text>
<text x="117.1" y="133.3">4</text>
</g>
</svg>
